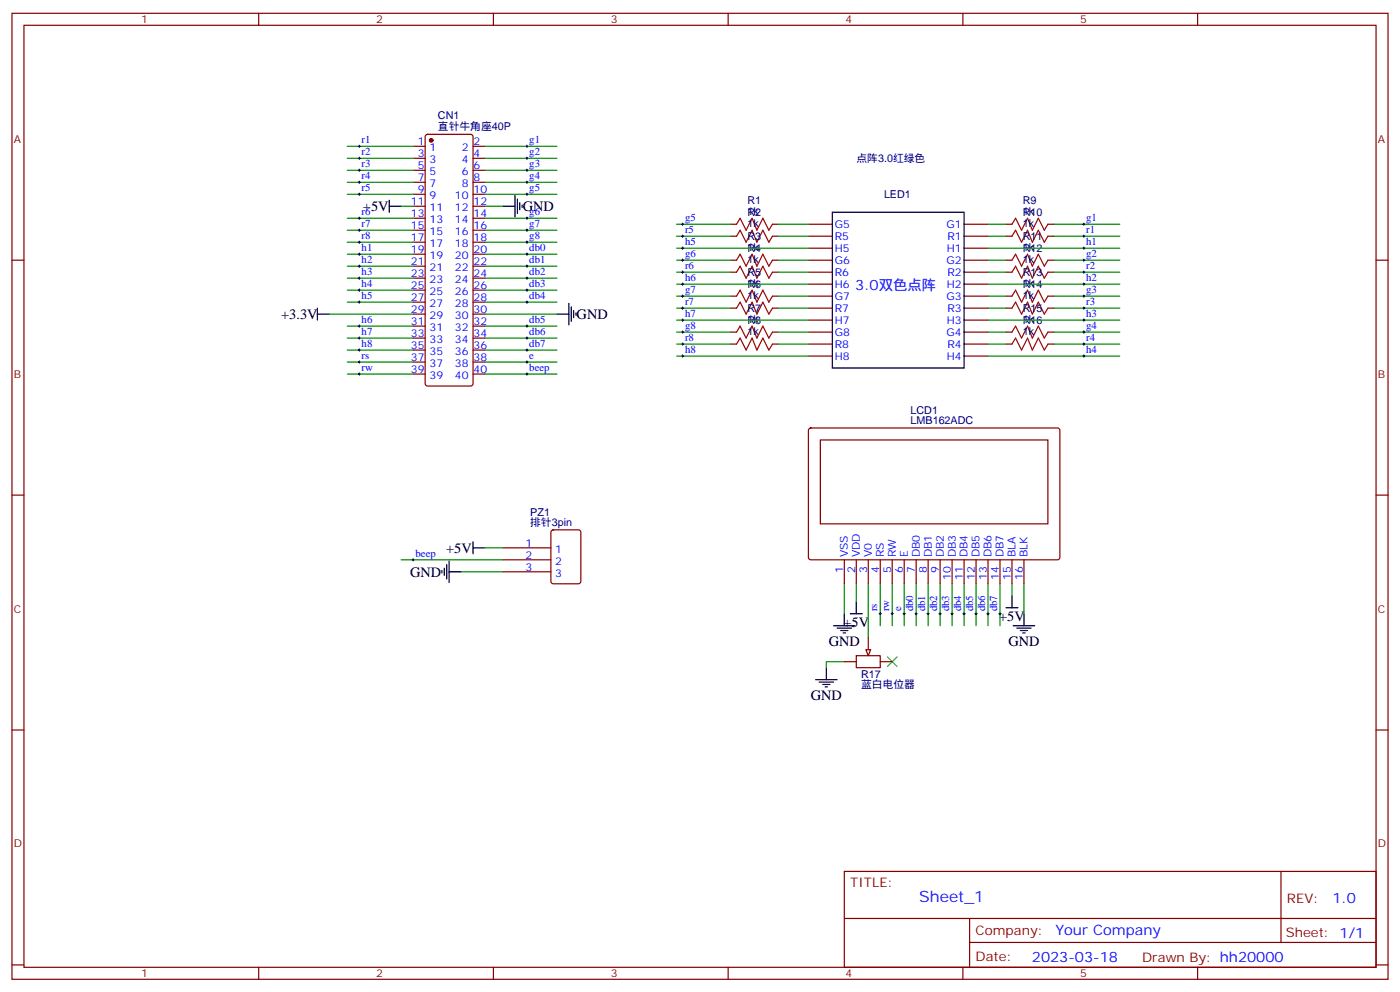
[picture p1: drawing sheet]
<svg xmlns="http://www.w3.org/2000/svg" width="412mm" height="292mm" viewBox="0 0 412 292" stroke-linecap="round" stroke-linejoin="round" font-family="sans-serif">
<g fill="none" stroke="#870000" stroke-width=".35">
<path d="M3.5 3.9h405.4v284.4h-405.4zM7.1 7.4h398.2v277.3h-398.2zM76.2 3.9v3.5M145.3 3.9v3.5M214.5 3.9v3.5M283.6 3.9v3.5M352.8 3.9v3.5M125.5 39.8l.4-.3h12.7l.5 .3 .2 .5v72.6l-.2 .5-.5 .2h-12.7l-.5-.2-.2-.5v-72.6zM121.7 43.1h3.5M121.7 46.6h3.5M121.7 50.1h3.5M121.7 53.7h3.5"/>
<path d="M121.7 57.2h3.5M139.3 43.1h3.6M139.3 46.6h3.6M139.3 50.1h3.6M139.3 53.7h3.6M139.3 57.2h3.6M3.5 76.6h3.6M121.7 60.7h3.5M121.7 64.2h3.5M121.7 67.8h3.5M121.7 71.3h3.5M121.7 74.8h3.5"/>
<path d="M121.7 78.4h3.5M139.3 60.7h3.6M139.3 64.2h3.6M139.3 67.8h3.6M139.3 71.3h3.6M139.3 74.8h3.6M139.3 78.4h3.6M215.2 76.6h1.8M215.2 69.5h1.8M215.2 66h1.8M227.5 76.6h1.8M227.5 69.5h1.8"/>
<path d="M227.5 66h1.8M238.1 76.6h7.1M238.1 73.1h7.1M238.1 69.5h7.1M238.1 66h7.1M284 76.6h7M284 73.1h7M284 69.5h7M284 66h7M296.3 76.6h1.8M296.3 69.5h1.8M296.3 66h1.8"/>
<path d="M308.7 76.6h1.7M308.7 69.5h1.7M308.7 66h1.7M405.3 76.6h3.6M121.7 99.5h3.5M121.7 96h3.5M121.7 92.5h3.5M121.7 88.9h3.5M121.7 85.4h3.5M121.7 81.9h3.5M139.3 99.5h3.6M139.3 96h3.6"/>
<path d="M139.3 92.5h3.6M139.3 88.9h3.6M139.3 85.4h3.6M139.3 81.9h3.6M215.2 90.7h1.8M215.2 87.2h1.8M215.2 80.1h1.8M215.2 97.8h1.8M227.5 90.7h1.8M227.5 87.2h1.8M227.5 80.1h1.8M227.5 97.8h1.8"/>
<path d="M238.1 83.6h7.1M238.1 94.2h7.1M238.1 90.7h7.1M238.1 87.2h7.1M238.1 80.1h7.1M238.1 97.8h7.1M284 83.6h7M284 94.2h7M284 90.7h7M284 87.2h7M284 80.1h7M284 97.8h7"/>
<path d="M296.3 90.7h1.8M296.3 87.2h1.8M296.3 80.1h1.8M296.3 97.8h1.8M308.7 90.7h1.7M308.7 87.2h1.7M308.7 80.1h1.7M308.7 97.8h1.7M121.7 110.1h3.5M121.7 106.6h3.5M121.7 103h3.5M139.3 110.1h3.6"/>
<path d="M139.3 106.6h3.6M139.3 103h3.6M215.2 101.3h1.8M227.5 101.3h1.8M238.1 101.3h7.1M238.1 104.8h7.1M284 101.3h7M284 104.8h7M296.3 101.3h1.8M308.7 101.3h1.7M238.4 126.2l.4-.2h73l.4 .7-.1 37.7-.6 .4-72.9-.1-.5-.6v-37.4zM241.7 129.5h67v24.7h-67z"/>
<path d="M3.5 145.7h3.6M162.5 156.2l.5-.2h7.4l.6 .4 .1 14.7-.5 .7h-7.6l-.7-.4v-14.7zM405.3 145.7h3.6M148.2 161.3h14.1M148.2 164.8h14.1M148.2 168.3h14.1M248.7 164.8v7M252.2 164.8v7M255.8 164.8v7M259.3 164.8v7M262.8 164.8v7M266.3 164.8v7"/>
<path d="M269.9 164.8v7M273.4 164.8v7M276.9 164.8v7M280.5 164.8v7M284 164.8v7M287.5 164.8v7M291 164.8v7M294.6 164.8v7M298.1 164.8v7M301.6 164.8v7M248.7 194.8h3.5M252.2 193h7.1v3.5h-7.1z"/>
<path d="M255.8 187.7v3.5M259.3 194.8h3.5M3.5 214.9h3.6M405.3 214.9h3.6M248.7 256.5h156.6v28.2h-156.6zM377.3 256.5v20.9M248.7 270.4h156.5M285.6 277.4h119.6M285.6 270.4v14.1M3.5 284h3.6M76.2 284.7v3.6M145.3 284.7v3.6"/>
<path d="M214.5 284.7v3.6M283.6 284.7v3.6M352.8 284.7v3.6M405.3 284h3.6"/>
</g>
<g fill="none" stroke="#000" stroke-width=".35">
<path d="M114.7 58.9v3.6M151.7 57.5v6.4M152.4 58.6v4.2M153.1 59.7v2.1M114.7 60.7h3.5M148.2 60.7h3.5M153.8 60.4v.7M245.2 62.5h38.8v45.8h-38.8zM93.5 92.5h3.5M93.5 90.7v3.5M164 92.5h3.6M167.6 89.3v6.3"/>
<path d="M168.3 90.3v4.3M169 91.4v2.1M169.7 92.1v.7M139.3 159.5v3.5M130.2 168v.7M130.9 167.3v2.1M131.6 166.2v4.2M132.3 168.3h3.5M132.3 165.1v6.4M139.3 161.3h3.6M252.2 177.1v3.6M296.3 178.9h3.6"/>
<path d="M298.1 175.4v3.5M243.4 196.5v3.6M245.5 184.2h6.4M246.6 184.9h4.2M247.6 185.6h2.2M248.4 186.3h.7M248.7 180.7v3.5M250.5 180.7h3.5M298.4 184.2h6.4M299.5 184.9h4.2M300.6 185.6h2.1M301.3 186.3h.7"/>
<path d="M301.6 180.7v3.5M240.2 200.1h6.4M241.3 200.8h4.2M242.4 201.5h2.1M243.1 202.2h.7"/>
</g>
<g fill="none" stroke="#a10000" stroke-width=".35">
<path d="M217 66l1-1.8 1.8 3.6 1.7-3.6 1.5 3.6 1.7-3.6 1.8 3.6 1-1.8M217 69.5l1-1.7 1.8 3.5 1.7-3.5 1.5 3.5 1.7-3.5 1.8 3.5 1-1.8M217 76.6l1-1.8 1.8 3.6 1.7-3.6 1.5 3.6 1.7-3.6 1.8 3.6 1-1.8M298.1 66l1.1-1.8 1.7 3.6 1.8-3.6 1.4 3.6 1.8-3.6 1.7 3.6 1.1-1.8M298.1 69.5l1.1-1.7 1.7 3.5 1.8-3.5 1.4 3.5 1.8-3.5 1.7 3.5 1.1-1.8M298.1 76.6l1.1-1.8 1.7 3.6 1.8-3.6 1.4 3.6 1.8-3.6 1.7 3.6 1.1-1.8M217 87.2l1-1.8 1.8 3.5 1.7-3.5 1.5 3.5 1.7-3.5 1.8 3.5 1-1.7M217 80.1l1-1.7 1.8 3.5 1.7-3.5 1.5 3.5 1.7-3.5 1.8 3.5 1-1.8M217 97.8l1-1.8 1.8 3.5 1.7-3.5 1.5 3.5 1.7-3.5 1.8 3.5 1-1.7M217 90.7l1-1.8 1.8 3.6 1.7-3.6 1.5 3.6 1.7-3.6 1.8 3.6 1-1.8M298.1 87.2l1.1-1.8 1.7 3.5 1.8-3.5 1.4 3.5 1.8-3.5 1.7 3.5 1.1-1.7M298.1 80.1l1.1-1.7 1.7 3.5 1.8-3.5 1.4 3.5 1.8-3.5 1.7 3.5 1.1-1.8"/>
<path d="M298.1 97.8l1.1-1.8 1.7 3.5 1.8-3.5 1.4 3.5 1.8-3.5 1.7 3.5 1.1-1.7M298.1 90.7l1.1-1.8 1.7 3.6 1.8-3.6 1.4 3.6 1.8-3.6 1.7 3.6 1.1-1.8M217 101.3l1-1.8 1.8 3.5 1.7-3.5 1.5 3.5 1.7-3.5 1.8 3.5 1-1.7M298.1 101.3l1.1-1.8 1.7 3.5 1.8-3.5 1.4 3.5 1.8-3.5 1.7 3.5 1.1-1.7"/>
</g>
<g fill="none" stroke="#008700" stroke-width=".35">
<path d="M102.3 50.1h19.4M102.3 43.1h19.4M102.3 46.6h19.4M102.3 53.7h19.4M102.3 57.2h19.4M142.9 43.1h21.1M142.9 46.6h21.1M142.9 50.1h21.1M142.9 53.7h21.1M142.9 57.2h21.1M102.3 78.4h19.4M102.3 64.2h19.4"/>
<path d="M102.3 67.8h19.4M102.3 71.3h19.4M102.3 74.8h19.4M118.2 60.7h3.5M142.9 60.7h5.3M142.9 64.2h21.1M142.9 67.8h21.1M142.9 71.3h21.1M142.9 74.8h21.1M142.9 78.4h21.1M199.3 76.6h15.9M199.3 69.5h15.9"/>
<path d="M199.3 66h15.9M199.3 73.1h38.8M229.3 69.5h8.8M229.3 66h8.8M229.3 76.6h8.8M291 69.5h5.3M291 66h5.3M291 76.6h5.3M291 73.1h38.8M310.4 69.5h19.4M310.4 66h19.4M310.4 76.6h19.4"/>
<path d="M97 92.5h24.7M102.3 81.9h19.4M102.3 85.4h19.4M102.3 88.9h19.4M102.3 96h19.4M102.3 99.5h19.4M142.9 92.5h21.1M142.9 81.9h21.1M142.9 85.4h21.1M142.9 88.9h21.1M142.9 96h21.1M142.9 99.5h21.1"/>
<path d="M199.3 80.1h15.9M199.3 87.2h15.9M199.3 90.7h15.9M199.3 97.8h15.9M199.3 83.6h38.8M199.3 94.2h38.8M229.3 80.1h8.8M229.3 87.2h8.8M229.3 90.7h8.8M229.3 97.8h8.8M291 80.1h5.3M291 87.2h5.3"/>
<path d="M291 90.7h5.3M291 97.8h5.3M291 83.6h38.8M291 94.2h38.8M310.4 80.1h19.4M310.4 87.2h19.4M310.4 90.7h19.4M310.4 97.8h19.4M102.3 103h19.4M102.3 106.6h19.4M102.3 110.1h19.4M142.9 103h21.1"/>
<path d="M142.9 106.6h21.1M142.9 110.1h21.1M199.3 101.3h15.9M199.3 104.8h38.8M229.3 101.3h8.8M291 101.3h5.3M291 104.8h38.8M310.4 101.3h19.4M118.2 164.8h30M135.8 168.3h12.4M142.9 161.3h5.3M248.7 171.8v8.9"/>
<path d="M252.2 171.8v5.3M255.8 171.8v15.9M259.3 171.8v12.4M262.8 171.8v12.4M266.3 171.8v12.4M269.9 171.8v12.4M273.4 171.8v12.4M276.9 171.8v12.4M280.5 171.8v12.4M284 171.8v12.4M287.5 171.8v12.4M291 171.8v12.4"/>
<path d="M294.6 171.8v12.4M298.1 171.8v3.6M301.6 171.8v8.9M248.7 194.8h-5.3v1.7"/>
</g>
<circle cx="127" cy="41.3" r=".53" fill="#870000" stroke="#870000" stroke-width=".35"/>
<g fill="none" stroke="#000" stroke-width=".29">
<path d="M105.5 43.1h.7M105.5 46.6h.7M105.5 50.1h.7M105.5 53.7h.7M105.5 57.2h.7M105.8 42.7v.7M105.8 46.2v.8M105.8 49.8v.7M105.8 53.3v.7M105.8 56.8v.7M154.9 43.1h.7M154.9 46.6h.7"/>
<path d="M154.9 50.1h.7M154.9 53.7h.7M154.9 57.2h.7M155.2 42.7v.7M155.2 46.2v.8M155.2 49.8v.7M155.2 53.3v.7M155.2 56.8v.7M105.5 64.2h.7M105.5 67.8h.7M105.5 71.3h.7M105.5 74.8h.7"/>
<path d="M105.5 78.4h.7M105.8 63.9v.7M105.8 67.4v.7M105.8 70.9v.7M105.8 74.5v.7M105.8 78v.7M154.9 64.2h.7M154.9 67.8h.7M154.9 71.3h.7M154.9 74.8h.7M154.9 78.4h.7M155.2 63.9v.7"/>
<path d="M155.2 67.4v.7M155.2 70.9v.7M155.2 74.5v.7M155.2 78v.7M200.7 66h.7M200.7 76.6h.7M200.7 69.5h.7M200.7 73.1h.7M201.1 65.7v.7M201.1 69.2v.7M201.1 72.7v.7M201.1 76.2v.7"/>
<path d="M201.1 79.8v.7M318.9 66h.7M318.9 76.6h.7M318.9 69.5h.7M318.9 73.1h.7M319.3 65.7v.7M319.3 69.2v.7M319.3 72.7v.7M319.3 76.2v.7M319.3 79.8v.7M105.5 81.9h.7M105.5 85.4h.7"/>
<path d="M105.5 88.9h.7M105.5 96h.7M105.5 99.5h.7M105.8 81.5v.7M105.8 85.1v.7M105.8 88.6v.7M105.8 95.6v.7M105.8 99.2v.7M154.9 81.9h.7M154.9 85.4h.7M154.9 88.9h.7M154.9 96h.7"/>
<path d="M154.9 99.5h.7M155.2 81.5v.7M155.2 85.1v.7M155.2 88.6v.7M155.2 95.6v.7M155.2 99.2v.7M200.7 87.2h.7M200.7 97.8h.7M200.7 80.1h.7M200.7 90.7h.7M200.7 83.6h.7M200.7 94.2h.7"/>
<path d="M201.1 83.3v.7M201.1 86.8v.7M201.1 90.3v.8M201.1 93.9v.7M201.1 97.4v.7M318.9 87.2h.7M318.9 97.8h.7M318.9 80.1h.7M318.9 90.7h.7M318.9 83.6h.7M318.9 94.2h.7M319.3 83.3v.7"/>
<path d="M319.3 86.8v.7M319.3 90.3v.8M319.3 93.9v.7M319.3 97.4v.7M105.5 103h.7M105.5 106.6h.7M105.5 110.1h.7M105.8 102.7v.7M105.8 106.2v.7M105.8 109.7v.8M154.9 103h.7M154.9 106.6h.7"/>
<path d="M154.9 110.1h.7M155.2 102.7v.7M155.2 106.2v.7M155.2 109.7v.8M200.7 101.3h.7M200.7 104.8h.7M201.1 100.9v.7M201.1 104.5v.7M318.9 101.3h.7M318.9 104.8h.7M319.3 100.9v.7M319.3 104.5v.7"/>
<path d="M121.4 164.8h.7M121.7 164.4v.7M258.9 180.7h.7M259.3 180.3v.7M262.5 180.7h.7M262.8 180.3v.7M266 180.7h.7M266.3 180.3v.7M269.5 180.7h.7M269.9 180.3v.7M273 180.7h.8M273.4 180.3v.7"/>
<path d="M276.6 180.7h.7M276.9 180.3v.7M280.1 180.7h.7M280.5 180.3v.7M283.6 180.7h.7M284 180.3v.7M287.2 180.7h.7M287.5 180.3v.7M290.7 180.7h.7M291 180.3v.7M294.2 180.7h.7M294.6 180.3v.7"/>
</g>
<path d="M261.4 193.4l2.8 2.8M264.2 193.4l-2.8 2.8" fill="none" stroke="#3c3" stroke-width=".35"/>
<path d="M255.1 191.2h1.4l-.7 1.8z" fill="#f0f0f0" stroke="#870000" stroke-width=".35"/>
<text font-size="4.6" fill="#00f" x="270.8" y="265.5">Sheet_1</text>
<g font-size="4.2">
<text x="106.9" y="62.1">+5V</text>
<text x="154" y="62.1">GND</text>
<text x="82.8" y="93.9">+3.3V</text>
<text x="169.9" y="93.9">GND</text>
<text x="131.4" y="162.7">+5V</text>
<text x="120.8" y="169.7">GND</text>
<text x="248.4" y="184.6">+5V</text>
<text x="294.3" y="182.9">+5V</text>
<text x="244.1" y="190.3">GND</text>
<text x="297" y="190.3">GND</text>
<text x="238.8" y="206.2">GND</text>
</g>
<g font-size="4.2" fill="#00f">
<text x="251.9" y="85.3">3.0双色点阵</text>
<text x="392.5" y="265.8">1.0</text>
<text x="310.9" y="275.3">Your Company</text>
<text x="304" y="283.1">2023-03-18</text>
</g>
<g font-size="3.9" fill="#800">
<text x="250.5" y="261.1">TITLE:</text>
<text x="379.1" y="265.8">REV:</text>
<text x="287.4" y="275.3">Company:</text>
<text x="378.7" y="275.9">Sheet: 1/1</text>
<text x="287.4" y="283">Date:</text>
<text x="336.4" y="283.1">Drawn By: hh20000</text>
</g>
<g font-size="3.2" fill="#800">
<text x="41.6" y="6.9">1</text>
<text x="110.8" y="6.9">2</text>
<text x="179.9" y="6.9">3</text>
<text x="249.1" y="6.9">4</text>
<text x="318.2" y="6.9">5</text>
<text x="4.1" y="42">A</text>
<text x="405.9" y="42">A</text>
<text x="4.1" y="111.2">B</text>
<text x="405.9" y="111.2">B</text>
<text x="4.1" y="180.3">C</text>
<text x="405.9" y="180.3">C</text>
<text x="4.1" y="249.4">D</text>
<text x="405.9" y="249.4">D</text>
<text x="41.6" y="287.7">1</text>
<text x="110.8" y="287.7">2</text>
<text x="179.9" y="287.7">3</text>
<text x="249.1" y="287.7">4</text>
<text x="318.2" y="287.7">5</text>
</g>
<g font-size="3.2" fill="#000080">
<text x="129" y="35.1">CN1</text>
<text x="129" y="38.3">直针牛角座40P</text>
<text x="252.3" y="47.7">点阵3.0红绿色</text>
<text x="220.1" y="60">R1</text>
<text x="260.4" y="58.3">LED1</text>
<text x="301.3" y="60">R9</text>
<text x="220.1" y="63.2">1k</text>
<text x="220.1" y="63.5">R2</text>
<text x="301.3" y="63.2">1k</text>
<text x="301.3" y="63.5">R10</text>
<text x="220.1" y="66.7">1k</text>
<text x="220.1" y="70.6">R3</text>
<text x="301.3" y="66.7">1k</text>
<text x="301.3" y="70.6">R11</text>
<text x="220.1" y="73.8">1k</text>
<text x="220.1" y="77.3">1k</text>
<text x="220.1" y="74.1">R4</text>
<text x="301.3" y="73.8">1k</text>
<text x="301.3" y="77.3">1k</text>
<text x="301.3" y="74.1">R12</text>
<text x="220.1" y="81.2">R5</text>
<text x="301.3" y="81.2">R13</text>
<text x="220.1" y="84.3">1k</text>
<text x="220.1" y="87.9">1k</text>
<text x="220.1" y="84.7">R6</text>
<text x="301.3" y="84.3">1k</text>
<text x="301.3" y="87.9">1k</text>
<text x="301.3" y="84.7">R14</text>
<text x="220.1" y="94.9">1k</text>
<text x="220.1" y="91.7">R7</text>
<text x="220.1" y="95.3">R8</text>
<text x="301.3" y="94.9">1k</text>
<text x="301.3" y="91.7">R15</text>
<text x="301.3" y="95.3">R16</text>
<text x="220.1" y="98.5">1k</text>
<text x="301.3" y="98.5">1k</text>
<text x="268.2" y="124.9">LMB162ADC</text>
<text x="268.2" y="121.8">LCD1</text>
<text x="156.2" y="154.9">排针3pin</text>
<text x="156.2" y="151.9">PZ1</text>
<text x="253.7" y="202.6">蓝白电位器</text>
<text x="253.7" y="199.5">R17</text>
</g>
<g font-size="3.2" fill="#00f">
<text x="106.5" y="42.2">r1</text>
<text x="106.5" y="45.7">r2</text>
<text x="123" y="42.7">1</text>
<text x="123" y="46.2">3</text>
<text x="126.5" y="44.5">1</text>
<text x="136" y="44.5">2</text>
<text x="139.5" y="46.2">4</text>
<text x="139.5" y="42.7">2</text>
<text x="155.9" y="42.2">g1</text>
<text x="155.9" y="45.7">g2</text>
<text x="106.5" y="49.3">r3</text>
<text x="106.5" y="52.8">r4</text>
<text x="123" y="49.8">5</text>
<text x="123" y="53.3">7</text>
<text x="126.5" y="48">3</text>
<text x="126.5" y="51.5">5</text>
<text x="136" y="51.5">6</text>
<text x="136" y="48">4</text>
<text x="139.5" y="53.3">8</text>
<text x="139.5" y="49.8">6</text>
<text x="155.9" y="49.3">g3</text>
<text x="155.9" y="52.8">g4</text>
<text x="106.5" y="56.3">r5</text>
<text x="123" y="56.8">9</text>
<text x="126.5" y="55.1">7</text>
<text x="126.5" y="58.6">9</text>
<text x="134" y="58.6">10</text>
<text x="136" y="55.1">8</text>
<text x="139.5" y="56.8">10</text>
<text x="155.9" y="56.3">g5</text>
<text x="106.5" y="63.4">r6</text>
<text x="121" y="60.4">11</text>
<text x="121" y="63.9">13</text>
<text x="126.5" y="62.1">11</text>
<text x="126.5" y="65.7">13</text>
<text x="134" y="65.7">14</text>
<text x="134" y="62.1">12</text>
<text x="139.5" y="63.9">14</text>
<text x="139.5" y="60.4">12</text>
<text x="155.9" y="63.4">g6</text>
<text x="201.8" y="65.1">g5</text>
<text x="320" y="65.1">g1</text>
<text x="106.5" y="66.9">r7</text>
<text x="106.5" y="70.4">r8</text>
<text x="121" y="67.4">15</text>
<text x="121" y="70.9">17</text>
<text x="126.5" y="69.2">15</text>
<text x="134" y="69.2">16</text>
<text x="139.5" y="70.9">18</text>
<text x="139.5" y="67.4">16</text>
<text x="155.9" y="66.9">g7</text>
<text x="155.9" y="70.4">g8</text>
<text x="201.8" y="68.7">r5</text>
<text x="245.9" y="70.6">R5</text>
<text x="245.9" y="67.1">G5</text>
<text x="278.8" y="67.1">G1</text>
<text x="279.1" y="70.6">R1</text>
<text x="320" y="68.7">r1</text>
<text x="106.5" y="73.9">h1</text>
<text x="106.5" y="77.5">h2</text>
<text x="121" y="74.5">19</text>
<text x="121" y="78">21</text>
<text x="126.5" y="72.7">17</text>
<text x="126.5" y="76.2">19</text>
<text x="134" y="76.2">20</text>
<text x="134" y="72.7">18</text>
<text x="139.5" y="78">22</text>
<text x="139.5" y="74.5">20</text>
<text x="155.9" y="73.9">db0</text>
<text x="155.9" y="77.5">db1</text>
<text x="201.8" y="75.7">g6</text>
<text x="201.8" y="72.2">h5</text>
<text x="245.9" y="74.1">H5</text>
<text x="245.9" y="77.6">G6</text>
<text x="278.8" y="77.6">G2</text>
<text x="278.9" y="74.1">H1</text>
<text x="320" y="75.7">g2</text>
<text x="320" y="72.2">h1</text>
<text x="106.5" y="81">h3</text>
<text x="121" y="81.5">23</text>
<text x="126.5" y="79.8">21</text>
<text x="126.5" y="83.3">23</text>
<text x="134" y="83.3">24</text>
<text x="134" y="79.8">22</text>
<text x="139.5" y="81.5">24</text>
<text x="155.9" y="81">db2</text>
<text x="201.8" y="79.2">r6</text>
<text x="201.8" y="82.8">h6</text>
<text x="245.9" y="81.2">R6</text>
<text x="279.1" y="81.2">R2</text>
<text x="320" y="79.2">r2</text>
<text x="320" y="82.8">h2</text>
<text x="106.5" y="84.5">h4</text>
<text x="106.5" y="88.1">h5</text>
<text x="121" y="85.1">25</text>
<text x="121" y="88.6">27</text>
<text x="126.5" y="86.8">25</text>
<text x="134" y="86.8">26</text>
<text x="139.5" y="88.6">28</text>
<text x="139.5" y="85.1">26</text>
<text x="155.9" y="84.5">db3</text>
<text x="155.9" y="88.1">db4</text>
<text x="201.8" y="86.3">g7</text>
<text x="201.8" y="89.8">r7</text>
<text x="245.9" y="84.7">H6</text>
<text x="245.9" y="88.2">G7</text>
<text x="278.8" y="88.2">G3</text>
<text x="278.9" y="84.7">H2</text>
<text x="320" y="86.3">g3</text>
<text x="320" y="89.8">r3</text>
<text x="106.5" y="95.1">h6</text>
<text x="121" y="92.1">29</text>
<text x="121" y="95.6">31</text>
<text x="126.5" y="90.3">27</text>
<text x="126.5" y="93.9">29</text>
<text x="134" y="93.9">30</text>
<text x="134" y="90.3">28</text>
<text x="139.5" y="95.6">32</text>
<text x="139.5" y="92.1">30</text>
<text x="155.9" y="95.1">db5</text>
<text x="201.8" y="93.3">h7</text>
<text x="245.9" y="91.8">R7</text>
<text x="245.9" y="95.3">H7</text>
<text x="278.9" y="95.3">H3</text>
<text x="279.1" y="91.8">R3</text>
<text x="320" y="93.3">h3</text>
<text x="106.5" y="98.6">h7</text>
<text x="121" y="99.2">33</text>
<text x="126.5" y="97.4">31</text>
<text x="126.5" y="100.9">33</text>
<text x="134" y="100.9">34</text>
<text x="134" y="97.4">32</text>
<text x="139.5" y="99.2">34</text>
<text x="155.9" y="98.6">db6</text>
<text x="201.8" y="96.9">g8</text>
<text x="201.8" y="100.4">r8</text>
<text x="245.9" y="98.8">G8</text>
<text x="278.8" y="98.8">G4</text>
<text x="320" y="96.9">g4</text>
<text x="320" y="100.4">r4</text>
<text x="106.5" y="102.2">h8</text>
<text x="106.5" y="105.7">rs</text>
<text x="121" y="102.7">35</text>
<text x="121" y="106.2">37</text>
<text x="126.5" y="104.5">35</text>
<text x="126.5" y="108">37</text>
<text x="134" y="108">38</text>
<text x="134" y="104.5">36</text>
<text x="139.5" y="106.2">38</text>
<text x="139.5" y="102.7">36</text>
<text x="155.9" y="102.2">db7</text>
<text x="155.9" y="105.7">e</text>
<text x="201.8" y="103.9">h8</text>
<text x="245.9" y="102.3">R8</text>
<text x="245.9" y="105.9">H8</text>
<text x="278.9" y="105.9">H4</text>
<text x="279.1" y="102.3">R4</text>
<text x="320" y="103.9">h4</text>
<text x="106.5" y="109.2">rw</text>
<text x="121" y="109.7">39</text>
<text x="126.5" y="111.5">39</text>
<text x="134" y="111.5">40</text>
<text x="139.5" y="109.7">40</text>
<text x="155.9" y="109.2">beep</text>
<text x="154.8" y="160.9">1</text>
<text x="122.4" y="163.9">beep</text>
<text x="154.8" y="164.4">2</text>
<text x="154.8" y="168">3</text>
<text x="163.6" y="162.7">1</text>
<text x="163.6" y="166.2">2</text>
<text x="249.8" y="164.1" transform="rotate(-90 249.8 164.1)">VSS</text>
<text x="253.3" y="164.1" transform="rotate(-90 253.3 164.1)">VDD</text>
<text x="256.8" y="164.1" transform="rotate(-90 256.8 164.1)">V0</text>
<text x="260.3" y="164.1" transform="rotate(-90 260.3 164.1)">RS</text>
<text x="263.9" y="164.1" transform="rotate(-90 263.9 164.1)">RW</text>
<text x="267.4" y="164.1" transform="rotate(-90 267.4 164.1)">E</text>
<text x="270.9" y="164.1" transform="rotate(-90 270.9 164.1)">DB0</text>
<text x="274.5" y="164.1" transform="rotate(-90 274.5 164.1)">DB1</text>
<text x="278" y="164.1" transform="rotate(-90 278 164.1)">DB2</text>
<text x="281.5" y="164.1" transform="rotate(-90 281.5 164.1)">DB3</text>
<text x="285" y="164.1" transform="rotate(-90 285 164.1)">DB4</text>
<text x="288.6" y="164.1" transform="rotate(-90 288.6 164.1)">DB5</text>
<text x="292.1" y="164.1" transform="rotate(-90 292.1 164.1)">DB6</text>
<text x="295.6" y="164.1" transform="rotate(-90 295.6 164.1)">DB7</text>
<text x="299.2" y="164.1" transform="rotate(-90 299.2 164.1)">BLA</text>
<text x="302.7" y="164.1" transform="rotate(-90 302.7 164.1)">BLK</text>
<text x="163.6" y="169.7">3</text>
<text x="248.4" y="168.6" transform="rotate(-90 248.4 168.6)">1</text>
<text x="251.9" y="168.6" transform="rotate(-90 251.9 168.6)">2</text>
<text x="255.4" y="168.6" transform="rotate(-90 255.4 168.6)">3</text>
<text x="258.9" y="168.6" transform="rotate(-90 258.9 168.6)">4</text>
<text x="262.5" y="168.6" transform="rotate(-90 262.5 168.6)">5</text>
<text x="266" y="168.6" transform="rotate(-90 266 168.6)">6</text>
<text x="269.5" y="168.6" transform="rotate(-90 269.5 168.6)">7</text>
<text x="273" y="168.6" transform="rotate(-90 273 168.6)">8</text>
<text x="276.6" y="168.6" transform="rotate(-90 276.6 168.6)">9</text>
<text x="280.1" y="170.6" transform="rotate(-90 280.1 170.6)">10</text>
<text x="283.6" y="170.6" transform="rotate(-90 283.6 170.6)">11</text>
<text x="287.2" y="170.6" transform="rotate(-90 287.2 170.6)">12</text>
<text x="290.7" y="170.6" transform="rotate(-90 290.7 170.6)">13</text>
<text x="294.2" y="170.6" transform="rotate(-90 294.2 170.6)">14</text>
<text x="297.7" y="170.6" transform="rotate(-90 297.7 170.6)">15</text>
<text x="301.3" y="170.6" transform="rotate(-90 301.3 170.6)">16</text>
<text x="258.4" y="180" transform="rotate(-90 258.4 180)">rs</text>
<text x="261.9" y="180" transform="rotate(-90 261.9 180)">rw</text>
<text x="265.5" y="180" transform="rotate(-90 265.5 180)">e</text>
<text x="269" y="180" transform="rotate(-90 269 180)">db0</text>
<text x="272.5" y="180" transform="rotate(-90 272.5 180)">db1</text>
<text x="276.1" y="180" transform="rotate(-90 276.1 180)">db2</text>
<text x="279.6" y="180" transform="rotate(-90 279.6 180)">db3</text>
<text x="283.1" y="180" transform="rotate(-90 283.1 180)">db4</text>
<text x="286.6" y="180" transform="rotate(-90 286.6 180)">db5</text>
<text x="290.2" y="180" transform="rotate(-90 290.2 180)">db6</text>
<text x="293.7" y="180" transform="rotate(-90 293.7 180)">db7</text>
</g>
</svg>
